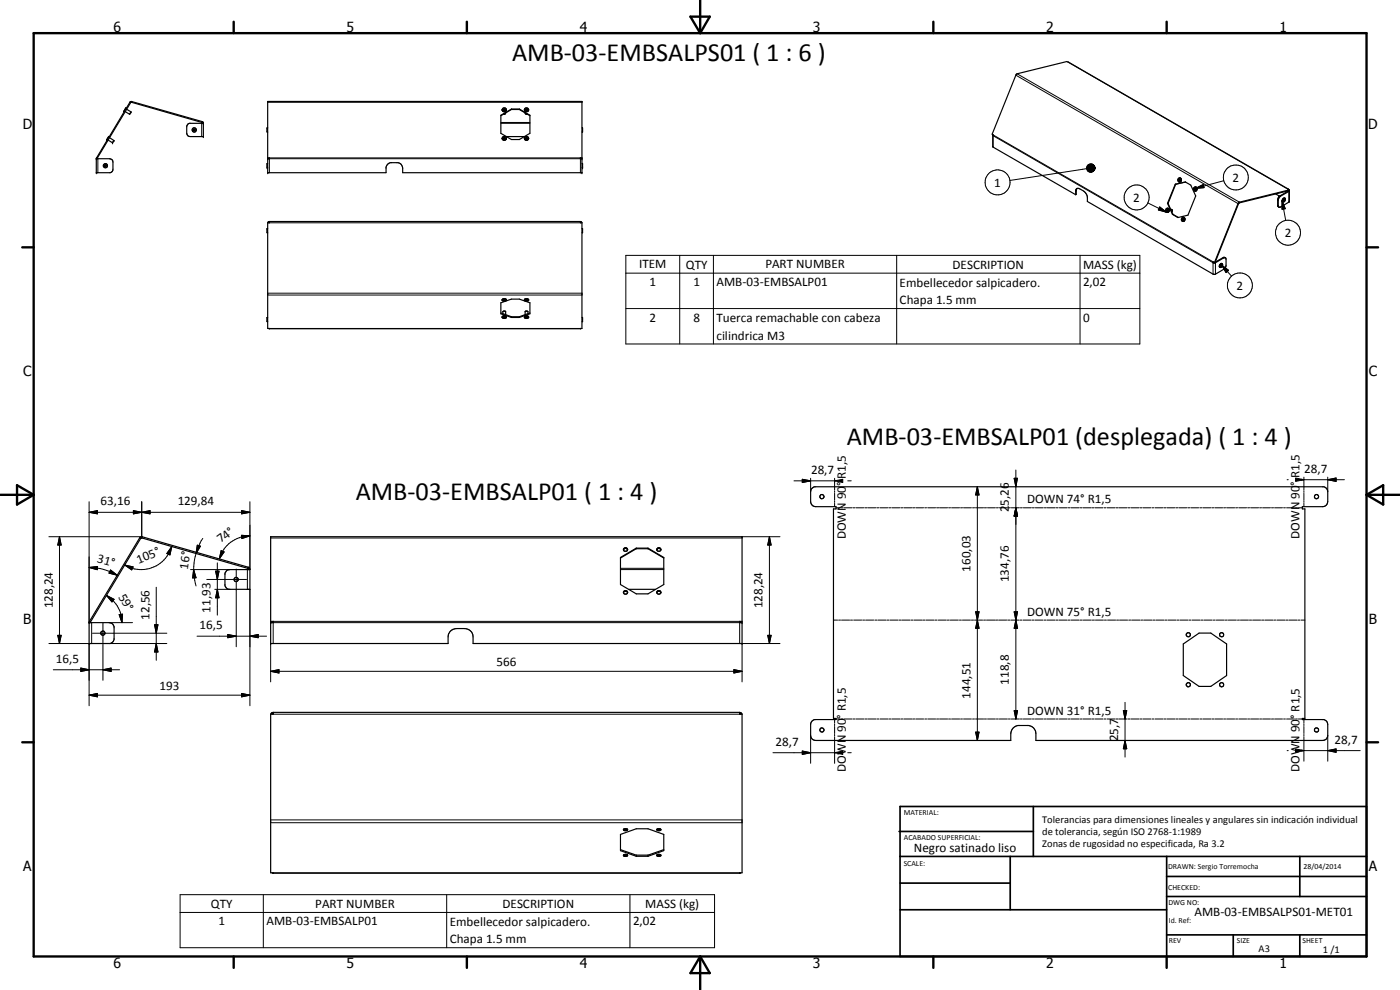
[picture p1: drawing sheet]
<svg xmlns="http://www.w3.org/2000/svg" width="420mm" height="297mm" viewBox="0 0 420 297" stroke-linecap="round" stroke-linejoin="round" font-family="sans-serif">
<g fill="none" stroke="#000" stroke-width=".3">
<path d="M320.6 18.7l65.9 38.1M39 30.7l.2 .1M39.6 30.5l-.1 .2M60.5 37v4M80.3 30.7h94.4M150.3 36.7h8.7M150.3 37h8.7M304.9 22.6l66.8 38.5M305.3 22.1l66.7 38.6-.1 .2M29.4 47.6v4.2M80.8 47.4h93.4M80.8 51.8v-4.2h93.4v4.2"/>
<path d="M298.1 44.2v-3.5l66 38.1v3.5M298.1 40.5l66 38.1M323 57.2l-.2 .1M326.1 50.3l2.5 .1-2.5 .1zM326.1 50.5l2.5-.1-2.4 .4zM326.1 50.4h2.5M326.1 50.6l-23 3.5M326.2 50l2.4 .4-2.5-.1zM326.2 50.8l2.4-.4-2.3 .7zM326.3 49.8l2.3 .6-2.4-.4zM326.3 51.1l2.3-.7-2.2 .9zM326.4 49.6l.3-.2 1.9 1z"/>
<path d="M326.4 49.6l2.2 .8-2.3-.6zM326.4 51.3l2.2-.9-1.9 1.1zM326.7 49.4l.2-.1 1.7 1.1zM326.7 51.5l1.9-1.1-1.7 1.2zM326.9 49.3l.2-.1 1.5 1.2zM326.9 51.6l1.7-1.2-1.5 1.2zM327.1 49.2h.3l1.2 1.2zM327.1 51.6l1.5-1.2-1.2 1.3zM327.4 49.2h.3l.9 1.2zM327.7 49.2l.9 1.2zM327.9 49.3l.7 1.1zM328.2 49.4l.4 1z"/>
<path d="M328.3 49.7l.3 .7zM328.5 49.9l.1 .5zM328.6 50.4l-1.2 1.3zM328.6 50.4l-.7 1.1-.2 .1zM328.6 50.4l-.7 1.1zM328.6 50.4l-.4 1zM328.6 50.4l-.3 .8zM328.6 50.4l-.1 .5zM328.6 50.4v.3zM358.8 56.5l2.3-1.1 .2 .9zM367.3 54.2l-8.5 2.3M383.4 60l.2 .1"/>
<path d="M384.2 58.8h.1M386.6 57.3l.2 .1v3.3M80.8 66.8h93.4M187.8 76.6h154.3v26.6h-154.3zM204 76.6v26.6M214.1 76.6v26.6M269.1 76.6v26.6M324.1 76.6v26.6M344.5 60.9l5.6 2.8M348.1 62.1l2 1.6-2.5-.7zM364.6 78.7l.2 3.6M366.7 79.6l2 1.5-.8 .7z"/>
<path d="M366.7 79.6l2.9 3.2M367.1 77.3l.1 .1M383.4 61.6l.2 .1M384.8 60.2l.9 2.4-.9 .2zM384.8 60.2l1.1 5.9M80.3 88h94.4M80.3 88.5h94.4M80.8 98.6h93.4M187.8 82h154.3M187.8 92.6h154.3M26.7 153.7l2.5-.5v1zM26.7 150.5v36.3"/>
<path d="M26.7 153.7h48.3M40 153.2l2.5 .5-2.5 .5zM42.5 153.7l2.5-.5v1zM42.5 150.5v10.5h-27.8M72.5 153.2l2.5 .5-2.5 .5zM75 150.5v20.4M238.3 144.3h12.2M240.8 143.8l2.5 .5-2.5 .5zM243.3 143.5v4M250.5 144.3l2.4-.5v1zM250.5 144.3h.1M250.5 143.5v3.5"/>
<path d="M250.5 147.3v.4M250.5 148v2M250.5 150.2v.5M250.5 151v1M250.9 152.4h1.2M252.4 152.4h.6M253.3 152.4h2.4M254.4 144.3h1.1M256 152.4h.6M256.9 152.4h2.3M259.5 152.4h.7M260.4 152.4h2.4"/>
<path d="M263.1 152.4h.6M264.1 152.4h2.3M266.7 152.4h.6M267.6 152.4h2.4M270.3 152.4h.6M271.2 152.4h2.4M273.9 152.4h.6M274.8 152.4h2.4M277.5 152.4h.6M278.4 152.4h2.4M281.1 152.4h.6M282 152.4h2.4"/>
<path d="M284.7 152.4h.6M285.6 152.4h2.4M288.3 152.4h.6M289.2 152.4h2.3M291.9 152.4h.6M292.8 152.4h2.4M293.3 146l.5 2.5h-1zM293.3 146v76.2M295.4 152.4h.7M296.4 152.4h2.3M299 152.4h.6M299.9 152.4h2.4"/>
<path d="M302.6 152.4h.6M303.5 152.4h2.4M304.4 143.5h.9l-.4 2.5zM304.9 152.4l.4 2.5h-.9zM304.9 152.4l.5 2.5h-1zM304.9 141v74.7M306.2 152.4h.6M307.1 152.4h2.4M309.8 152.4h.6M310.7 152.4h2.4M313.4 152.4h.6M314.3 152.4h2.4"/>
<path d="M317 152.4h.6M317.9 152.4h2.4M320.6 152.4h.6M321.5 152.4h2.4M324.2 152.4h.6M325.1 152.4h2.4M327.7 152.4h.7M328.7 152.4h2.3M331.4 152.4h.5M332.3 152.4h2.3M334.9 152.4h.7M335.8 152.4h2.4"/>
<path d="M338.5 152.4h.6M339.4 152.4h2.4M342.1 152.4h.6M343 152.4h2.4M345.7 152.4h.6M346.6 152.4h2.4M349.3 152.4h.6M350.2 152.4h2.4M352.9 152.4h.6M353.8 152.4h2.4M356.5 152.4h.6M357.4 152.4h2.3"/>
<path d="M360.1 152.4h.6M361 152.4h2.4M363.7 152.4h.6M364.6 152.4h2.3M367.2 152.4h.6M368.1 152.4h2.4M370.8 152.4h.6M371.8 152.4h2.3M374.4 152.4h.6M375.3 152.4h2.4M378 152.4h.6M378.9 152.4h2.4"/>
<path d="M381.6 152.4h.6M382.5 152.4h2.4M385.2 152.4h.6M386.1 152.4h2.4M386.3 143.9h.3M388.8 152.4h.6M388.8 143.4l2.5 .5-2.5 .5zM389.7 152.4h1.2M390.6 143.9h12.9M390.6 143.8l.7 .1-.7 .2M391.3 143.2v3.8M391.3 147.3v.4"/>
<path d="M391.3 148v2M391.3 150.2v.5M391.3 151v1M398.5 143.9l2.5-.5v1zM398.5 143.2v4.3M17.9 161l.5 2.5h-1.1zM17.9 161v32.1M26.7 170.3l2.6-.3-.1 .9zM26.7 170.3a16.5 16.5 0 0 1 8.5 2.3M32 178.6l2.2 1.2-.6 .8zM32 178.6a9.8 9.8 0 0 1 3.5 3.8 8.3 8.3 0 0 1 1.1 4.4M33.2 171l2 1.6-2.5-.6z"/>
<path d="M37.5 169.5l2.5 .6-.5 .9zM41.9 161.4l.3 .2M42.7 161.1l-.1 .3M46.9 176.2v21.9M51.6 164l-.6 2.5-.9-.4zM51.6 164a9.5 9.5 0 0 1-14.1 5.5M57.2 170.9h11.8M58.1 170.9l.7 2.5h-1zM58.1 170.9l.2 2.5 .5 2.4M58.8 166.1l-.4 1.9-.3 2.9M59.2 163.6l.9 .3-1.3 2.2zM60.9 161.5l-.9 1.5-1.2 3.1"/>
<path d="M62 173.9h12M64.5 176.8h4.5M64.7 171.4h1l-.5 2.5zM65.2 176.8l.5 2.6h-1zM65.2 168.9v15.7M66.4 165.2l.9 .4-1.5 2.1zM70.9 170.7v23.4M72.5 160.6l2.5 .2-2.4 .8zM74.2 170.9v5.9M75 160.8a9.8 9.8 0 0 0-7.8 4l-1.4 2.9M75 176.8v35M81.2 161.4h141.5"/>
<path d="M186.2 170.5h13M186.2 170.9h13M222.7 161h11.4M230.9 161l.5 2.5h-1zM230.9 161v32.1M17.3 190.6h1.1l-.5 2.5zM26.7 193.1v18.7M27.5 186.8v6.3h-12.8M27.8 190h22.3M30.9 186.9v17.2M32.8 186.8h7M32.8 193.1h17.3"/>
<path d="M35.8 184.4l1-.1-.2 2.5zM46.4 187.5h1l-.5 2.5zM46.9 193.1l.5 2.5h-1zM59.1 190.9h20.9M68.4 190.4l2.5 .5-2.5 .4zM75 190.9l2.5-.5v.9zM81.2 193.1v11.5M82 186.4h140M82 193.1v-6.3h140v6.3M230.4 190.6h1l-.5 2.5zM234.1 193.1h-11.4v11.5M250.1 186.1h1.3"/>
<path d="M251.7 186.1h.6M252.5 186.1h2.5M255.3 186.1h.6M256.2 186.1h2.4M258.9 186.1h.6M259.8 186.1h2.4M262.5 186.1h.6M263.4 186.1h2.4M266.1 186.1h.7M267.1 186.1h2.4M269.8 186.1h.6M270.7 186.1h2.4"/>
<path d="M273.4 186.1h.6M274.3 186.1h2.5M277 186.1h.7M277.9 186.1h2.5M280.7 186.1h.6M281.6 186.1h2.4M284.3 186.1h.6M285.2 186.1h2.4M287.9 186.1h.6M288.8 186.1h2.4M291.5 186.1h.7M292.5 186.1h2.4"/>
<path d="M292.8 183.6h1l-.5 2.5zM293.3 186.1l.5 2.4h-1zM295.2 186.1h.6M296.1 186.1h2.4M298.8 186.1h.6M299.7 186.1h2.4M302.4 186.1h.7M303.3 186.1h2.5M304.4 183.6h1l-.5 2.5zM304.9 186.1l.5 2.4h-1zM306.1 186.1h.6M307 186.1h2.4"/>
<path d="M309.7 186.1h.6M310.6 186.1h2.4M313.3 186.1h.6M314.2 186.1h2.4M316.9 186.1h.6M317.8 186.1h2.5M320.6 186.1h.6M321.5 186.1h2.4M324.2 186.1h.6M325.1 186.1h2.4M327.8 186.1h.7M328.7 186.1h2.5"/>
<path d="M331.5 186.1h.6M332.4 186.1h2.4M335.1 186.1h.6M336 186.1h2.4M338.7 186.1h.6M339.6 186.1h2.4M342.3 186.1h.6M343.2 186.1h2.5M346 186.1h.6M346.9 186.1h2.4M349.6 186.1h.6M350.5 186.1h2.4"/>
<path d="M353.2 186.1h.7M354.1 186.1h2.5M356.9 186.1h.6M357.8 186.1h2.4M360.5 186.1h.6M361.4 186.1h2.4M364.1 186.1h.6M365 186.1h2.4M367.7 186.1h.6M368.6 186.1h2.4M371.4 186.1h.6M372.3 186.1h2.4"/>
<path d="M375 186.1h.6M375.9 186.1h2.4M378.6 186.1h.7M379.5 186.1h2.5M382.3 186.1h.6M383.2 186.1h2.4M385.9 186.1h.6M386.8 186.1h2.4M389.5 186.1h.6M390.4 186.1h1.2M16 201h19.9M24.2 200.4l2.5 .6-2.5 .5z"/>
<path d="M26.7 208.6l2.5-.5v1zM26.7 208.6h48.3M30.9 201l2.4-.6v1.1zM72.5 208.1l2.5 .5-2.5 .5zM81.2 201.4l2.5-.5v1zM81.2 201.4h141.5M82 214.3h140M220.2 200.9l2.5 .5-2.5 .5zM250.5 215.9v1M250.5 217.2v.5M250.5 218v2.1M250.9 215.7h1.2"/>
<path d="M252.4 215.7h.6M253.3 215.7h2.4M256 215.7h.6M256.9 215.7h2.3M259.5 215.7h.7M260.4 215.7h2.4M263.1 215.7h.6M264.1 215.7h2.3M266.7 215.7h.6M267.6 215.7h2.4M270.3 215.7h.6M271.2 215.7h2.4"/>
<path d="M273.9 215.7h.6M274.8 215.7h2.4M277.5 215.7h.6M278.4 215.7h2.4M281.1 215.7h.6M282 215.7h2.4M284.7 215.7h.6M285.6 215.7h2.4M288.3 215.7h.6M289.2 215.7h2.3M291.9 215.7h.6M292.8 215.7h2.4"/>
<path d="M292.8 219.7h1l-.5 2.5zM295.4 215.7h.7M296.4 215.7h2.3M299 215.7h.6M299.9 215.7h2.4M302.6 215.7h.6M303.5 215.7h2.4M304.4 213.2h1l-.5 2.5zM306.2 215.7h.6M307.1 215.7h2.4M309.8 215.7h.6M310.7 215.7h2.4"/>
<path d="M313.4 215.7h.6M314.3 215.7h2.4M317 215.7h.6M317.9 215.7h2.4M320.6 215.7h.6M321.5 215.7h2.4M324.2 215.7h.6M325.1 215.7h2.4M327.7 215.7h.7M328.7 215.7h2.3M331.4 215.7h.5M332.3 215.7h2.3"/>
<path d="M334.9 215.7h.7M335.8 215.7h2.4M337.1 213.2h1l-.5 2.5zM337.6 210.7v16.5M338.5 215.7h.6M339.4 215.7h2.4M342.1 215.7h.6M343 215.7h2.4M345.7 215.7h.6M346.6 215.7h2.4M349.3 215.7h.6M350.2 215.7h2.4"/>
<path d="M352.9 215.7h.6M353.8 215.7h2.4M356.5 215.7h.6M357.4 215.7h2.3M360.1 215.7h.6M361 215.7h2.4M363.7 215.7h.6M364.6 215.7h2.3M367.2 215.7h.6M368.1 215.7h2.4M370.8 215.7h.6M371.8 215.7h2.3"/>
<path d="M374.4 215.7h.6M375.3 215.7h2.4M378 215.7h.6M378.9 215.7h2.4M381.6 215.7h.6M382.5 215.7h2.4M385.2 215.7h.6M386.1 215.7h2.4M388.8 215.7h.6M389.7 215.7h1.2M391.3 215.9v1M391.3 217.2v.5"/>
<path d="M391.3 218v2.1M232 225.8h18.5M240.8 225.3l2.5 .5-2.5 .6zM243.3 220.6v8.4M250.5 225.8l2.4-.5v1.1zM250.5 225.8h.1M250.5 220.3v.6M250.5 221.1v7.9M254.4 225.8h1.1M337.6 222.2l.5 2.5h-1zM386.3 225.2h.3M388.8 224.7l2.5 .5-2.5 .5z"/>
<path d="M390.6 225.2h17.6M390.6 225l.7 .2-.7 .1M391.3 220.3v.6M391.3 221.1v7.3M398.5 225.2l2.5-.5v1zM398.5 220.6v7.8M81.2 246h141.5M81.2 246.8h141.5M54 268.4h160.4v16h-160.4zM54 273.8h160.4M79 268.4v16M82 261.9h140"/>
<path d="M134.1 268.4v16M189 268.4v16"/>
<circle cx="299.4" cy="54.7" r="3.8"/>
<circle cx="341.1" cy="59.3" r="3.7"/>
<circle cx="370.9" cy="53.3" r="3.7"/>
<circle cx="386.5" cy="69.8" r="3.7"/>
<circle cx="372.1" cy="85.6" r="3.7"/>
</g>
<g fill="none" stroke="#000" stroke-width=".35">
<path d="M37.1 33.4h.1M37.1 33.4l.2 .1M37.6 33.5l1.3 .7M37.9 32.5l-.2-.1-.5 1M38 32.8l1.3 .8-.4 .6M38.9 34.2h.1M60.6 36.7l.1 .1M60.6 36.7l-21.3-6-10.1 16.8M60.7 36.5l.3 .3v4.2h-3.9a1 1 0 0 1-1.1-1v-2l.4-.8 .4-.2h4.2M60.7 36.5l-.1 .2M60.7 36.5l-21.5-6-10.2 16.9M60.7 36.8l.1 .1"/>
<path d="M60.8 36.9v.1M80.3 38.4h-.1v1.2h.1M150.7 33a.65 .65 0 0 0 .6 .5 .65 .65 0 0 0 .7-.5M150.7 33l.2-.4 .3-.2 .6 .2 .2 .4M150.7 33a.65 .65 0 0 0 .7 .5 .65 .65 0 0 0 .6-.5M151.8 33.9l-.1 .3h-.5M153.5 32.7l-3.2 1.9v5.4l3.2 1.9h2.4l3.1-1.9v-5.4l-3.1-1.9M153.5 32.7h2.4M153.5 32.7v.2M153.5 32.9h2.4M153.5 32.9l-3.2 1.8M155.9 32.7v.2"/>
<path d="M155.9 32.9l3.1 1.8M157.4 33l.1 .2M157.6 33.9l.1 .3h.5M158.6 33l-.3 .4-.7-.1M158.7 32.9a.64 .64 0 0 1-.6 .6 .64 .64 0 0 1-.7-.5M158.7 32.9l-.3-.4-.6-.1-.3 .2-.1 .4M158.7 32.9v.1M174.7 38.4h.1v1.2h-.1M29 47.4l-.1 4.4h4.2l.6-.4 .2-.6v-2.2l-.4-.8-.6-.2h-4M29 47.4l.2 .1M29.2 47.5v.1M32.8 41h-.2l-.6 1 .1 .1"/>
<path d="M32.9 41.3l1.3 .9-.4 .6-1.3-.8M80.3 47.4h.5v.2h-.5v4.2h35.6v-1.9l.8-.9 .5-.2h2.3l1 .6a3.4 3.4 0 0 1 .4 2.4h53.8v-4.2h-.5v-.2h.5M80.3 49.1h-.1v1.2h.1M80.8 47.5h-.5v-17.1h94.4v17.1h-.5M150.7 41.5a.66 .66 0 0 0 .6 .5 .66 .66 0 0 0 .7-.4 .62 .62 0 0 0-.6-.7 .62 .62 0 0 0-.7 .7M152 41.6a.65 .65 0 0 1-.6 .5 .65 .65 0 0 1-.7-.4M152 41h5.3M157.4 41.6a.65 .65 0 0 0 .6 .5 .65 .65 0 0 0 .6-.4M158.7 41.5a.66 .66 0 0 1-.6 .5 .66 .66 0 0 1-.7-.4 .62 .62 0 0 1 .6-.7 .62 .62 0 0 1 .6 .7M174.7 49.1h.1v1.2h-.1M297.9 40.6l.2 .1-.3-.4 7.2-18 15.2-3.8 66.5 38.3M298 40.4l.1 3.8 24.7 14.2"/>
<path d="M323 56.8l-.2 1.6M323 56.8v1.5l-.2 .1M323.1 56.6h.9l1.8 1.3 .5 1v1.6l37.8 21.8h.7l2.9-1.9 .2-.6v-2.2l-.3-.3M323.2 56.6l-.2 .2M323.2 56.5v.1M352.7 55.3l-2.3 5.7M352.7 55.3h.1M352.8 55.3l-2.2 5.7M353.9 53.8l.2 .1v.3l-.3-.2zM354.1 53.4a.64 .64 0 0 1 .5 .6 .64 .64 0 0 1-.5 .6M354.1 53.4a.65 .65 0 0 0-.6 .5 .65 .65 0 0 0 .3 .7h.3M354.2 53.4l.3 .6-.4 .6"/>
<path d="M355.8 54.6l1.6 .9 1.4 3.3-2.3 5.8-3 .7-1.6-1M355.8 54.6l-3.1 .7M355.8 54.6l-3 .7M358.6 56.5l.3 .2-.1 .2-.3-.1zM358.8 56.1a.64 .64 0 0 1 .5 .5 .64 .64 0 0 1-.3 .7M358.8 56.1a.65 .65 0 0 0-.6 .5 .65 .65 0 0 0 .4 .7M358.8 56.1a.67 .67 0 0 1 .2 1.1M359 57.3h-.4M359 57.2l-.4 .1M382.9 58.2l1.1 .6M383.7 59.2l-.3 .8v1.8l.4 .3M383.8 59l-.1 .2"/>
<path d="M383.9 59l-.2 .2M384 58.8l-.1 .2M384 58.9l-.2 .1M385.6 59.5a.71 .71 0 0 0-.6 .3 .71 .71 0 0 0-.1 .7M385.6 59.5l-.5 .3-.2 .7M385.6 59.5a.72 .72 0 0 1-.5 1.1M386.7 56.8l.2 .2M386.7 56.8l.1 .1M386.7 57.2l-2.7 1.6M386.9 57.1v3.5l-3 1.6-.3-.5v-1.6l.3-.8 3.1-2M386.9 57v.2l-15.1 3.7-7.2 17.9h-.1M386.9 57l-15.1 3.7-7.3 18.1"/>
<path d="M80.3 66.8v31.8h.5M80.3 68.6h-.1v1.2h.1M80.8 66.5v.3h-.5M80.8 66.5l-.5 .3M80.8 66.7l-.2 .1M80.8 66.5h93.4M174.2 66.5v.3h.5M174.2 66.5l.5 .3M174.2 66.7l.2 .1M174.7 66.8v31.8h-.5M174.7 68.6h.1v1.2h-.1M350.2 62.9a.23 .23 0 0 1 .3 .2 .23 .23 0 0 1-.3 .2z"/>
<path d="M350.3 63.7h.2M350.4 61h.2M350.4 61l1.5 3.3M350.4 62.5a.6 .6 0 0 1 .5 .8 .6 .6 0 0 1-1 .2l-.1-.3a.5 .5 0 0 1 .3-.7 .5 .5 0 0 1 .7 .3l-.2 .8M350.6 61l1.4 3.3M351.3 62.8l.5 .1-.1 .7M351.9 64.3h.1M352 64.3l1.6 .9M354.9 65.7l.1-.1a.24 .24 0 0 1 .2 .2 .24 .24 0 0 1-.2 .2zM355 66.4h.2M355.1 65.2a.67 .67 0 0 1 .4 .6 .67 .67 0 0 1-.3 .6M364.3 78.7l.1 .1"/>
<path d="M364.3 78.7l-.2 .1M364.3 78.7h.1M364.5 78.8l-.4-.2v.2M366.3 79.3a.34 .34 0 0 1 .5-.1 .34 .34 0 0 1 0 .5 .43 .43 0 0 1-.4 .6 .43 .43 0 0 1-.3-.7zM366.3 79.6h.4l-.3 .3zM366.8 79.2a.63 .63 0 0 0-.7 .2 .63 .63 0 0 0 .1 .8M367.6 77.3l-.4-.1-2.5 1.5M367.6 77.3l-2.8 1.5h-.7M367.6 77.3h.1M384.9 60.5l.1 .1M384.9 60.5l.2 .1M80.3 95.2h-.1v1.3h.1"/>
<path d="M80.6 98.6h.2M80.8 98.6h93.4M150.3 93.9l3.2 1.1M150.9 94.1l.1-.7h.7l.1 1M151.1 95.2h.5l-.3 .2zM151.2 90l.4 .1-.4 .1zM151.2 90.2h.1M151.6 95.2l-.1 .1M152 89.9a.7 .7 0 0 1-.6 .5 .7 .7 0 0 1-.7-.4 .88 .88 0 0 1 1.2 0M152 95.2a.65 .65 0 0 0-.7-.3 .65 .65 0 0 0-.5 .5l.6 .1 .6-.2a.64 .64 0 0 0-.7-.6 .64 .64 0 0 0-.6 .5M152 90a.67 .67 0 0 0-.7-.4 .67 .67 0 0 0-.6 .5M153.5 95.2l-3.2-1.1v-3.3l3.2-1.1h2.4l3.1 1.1v3.3l-3.1 1.1"/>
<path d="M153.5 95v.2M153.5 95.2h2.4M153.5 95h2.4M155.9 95v.2M157.4 90a.67 .67 0 0 1 1.2 .2 .66 .66 0 0 1-.7 .2 .66 .66 0 0 1-.5-.6 .74 .74 0 0 1 1.3 .3M157.4 95.2a.65 .65 0 0 1 .6-.3 .65 .65 0 0 1 .6 .5 .66 .66 0 0 1-.7 .2 .66 .66 0 0 1-.5-.6 .69 .69 0 0 1 .7-.3 .69 .69 0 0 1 .6 .5M157.8 90l.5 .1zM157.8 95.2h.5l-.3 .2zM157.8 95.2v.1M158.1 90.2h.1M158.4 94.1l-.1-.7h-.6l-.1 1M159 93.9l-3.1 1.1"/>
<path d="M174.4 98.6h-.2M174.7 95.2h.1v1.3h-.1M243.7 146.5l.8-.5h152.8l.7 .5 .4 .7 .1 3.3a1.52 1.52 0 0 1-1.6 1.5h-6v.7h.7v62.9h-.7v.3l6.6 .1 .5 .3 .4 .8 .1 3.5a1.45 1.45 0 0 1-1.6 1.6h-86a3.8 3.8 0 0 0-.4-3.4l-.8-.7-1-.4h-3.2a2.58 2.58 0 0 0-2.2 2.4v2.1h-58.5a1.52 1.52 0 0 1-1.5-1.6v-3.5l.2-.6 .7-.5 6.7-.1v-.3h-.8v-62.9h.8v-.7h-6.1l-.8-.2-.5-.5-.2-.8v-3zM67.9 171.3l1.1-.4h6v5.9h-6.3l-.6-.2-.6-1v-3.5zM74.3 170.5l.3 .4M74.3 170.5l-31.8-9.1-.3 .2-15 25M74.5 170.2l-.2 .3M74.5 170.2l.3 .1 .2 .6M74.5 170.2l-32.1-9.1-.5 .3-15 25M187.1 177.8a.66 .66 0 0 1 .6-.4 .66 .66 0 0 1 .6 .4M187.1 165a.65 .65 0 0 1 .6-.5 .65 .65 0 0 1 .6 .5M188.8 176.8h7.9"/>
<path d="M191 164.5l-4.8 2.8v8.1l4.8 2.8h3.5l4.7-2.8v-8.1l-4.7-2.8M191 164.5h3.5M191 164.5v.1M191 164.6h3.5M191 164.6l-4.8 2.8M194.5 164.5v.1M194.5 164.6l4.7 2.8M197.1 165l.5-.5 .4 .1 .3 .4M197.2 177.7a.66 .66 0 0 1 1.1 .1M26.9 186.4l-.2 6.7h6.4l.7-.4 .4-.8v-3.9l-.4-.8-1-.4h-6.1M26.9 186.4l.3 .2M27.2 186.6l-.1 .2"/>
<path d="M81.2 186.4h.8v.4h-.8v6.3h53.3a4 4 0 0 1 .4-3.4l.7-.7 1-.4h2.9a2.52 2.52 0 0 1 2.5 2.5v2h80.7v-6.3h-.7v-.4h.7M82 186.6h-.8v-25.6h141.5v25.6h-.7M355.1 193.2l4.8-3.3h3.5l4.7 3.3v9.5l-4.7 3.3h-3.5l-4.8-3.3zM81.2 214.3v47.6l.8 .1M82 213.7v.6h-.8M82 214.1l-.3 .2M82 213.7l-.6 .3-.1 .3M82 213.7h140M222 213.7v.6h.7M222 213.7l.7 .6M222 214.1l.3 .2M222.7 214.3v47.6l-.7 .1"/>
<path d="M186.2 254.9l4.8 1.7M187.2 248.8h-.1a.62 .62 0 0 0 .6 .5 .62 .62 0 0 0 .6-.5M187.2 256.5l-.1 .2a.78 .78 0 0 0 1.3 0l-.1-.2M187.2 248.8l.5-.2 .6 .2M187.2 256.5l.5 .2 .6-.2M187.2 256.5l.5-.2 .6 .2M187.2 248.8h1.1M191 256.9l-4.8-1.7v-4.8l4.8-1.7h3.5l4.7 1.7v4.8l-4.7 1.7M191 256.6v.3M191 256.9h3.5M191 256.6h3.5M194.5 256.6v.3"/>
<path d="M197.2 248.8a.56 .56 0 0 0 .5 .5 .56 .56 0 0 0 .6-.5M197.2 248.8l.4-.2 .7 .2M197.2 256.5l.4 .2 .7-.2M197.2 256.5l-.1 .2a.8 .8 0 0 0 1.3 0l-.1-.2M197.2 256.5l.4-.2 .7 .2M197.2 248.8h1.1M199.2 254.9l-4.7 1.7M81.6 261.9l.4 .1M82 262h140M222.4 261.9l-.4 .1"/>
<circle cx="58.3" cy="39" r=".64"/>
<circle cx="58.3" cy="39" r=".27"/>
<circle cx="151.3" cy="32.9" r=".24"/>
<circle cx="158" cy="32.9" r=".24"/>
<circle cx="31.6" cy="49.7" r=".61"/>
<circle cx="31.7" cy="49.7" r=".26"/>
<circle cx="151.4" cy="41.5" r=".24"/>
<circle cx="158" cy="41.5" r=".24"/>
<circle cx="355.1" cy="65.8" r=".58"/>
<circle cx="385.3" cy="60.1" r=".21"/>
<circle cx="246.7" cy="149" r=".61"/>
<circle cx="395.1" cy="149" r=".64"/>
<circle cx="70.9" cy="173.9" r=".63"/>
<circle cx="187.7" cy="164.9" r=".59"/>
<circle cx="187.7" cy="177.8" r=".61"/>
<circle cx="197.7" cy="177.7" r=".58"/>
<circle cx="197.8" cy="164.9" r=".57"/>
<circle cx="30.9" cy="190" r=".63"/>
<circle cx="356.6" cy="190.4" r=".61"/>
<circle cx="366.6" cy="190.4" r=".62"/>
<circle cx="246.7" cy="219" r=".62"/>
<circle cx="356.6" cy="205.4" r=".63"/>
<circle cx="366.6" cy="205.4" r=".64"/>
<circle cx="395.1" cy="219" r=".62"/>
</g>
<g fill="#000">
<circle cx="37.7" cy="32.4" r=".18"/>
<circle cx="39.3" cy="33.6" r=".18"/>
<circle cx="61" cy="37" r=".18"/>
<circle cx="28.9" cy="47.6" r=".18"/>
<circle cx="28.9" cy="51.8" r=".18"/>
<circle cx="33.8" cy="42.8" r=".18"/>
<circle cx="34.2" cy="42.2" r=".18"/>
<circle cx="61" cy="41" r=".18"/>
<circle cx="80.2" cy="50.3" r=".18"/>
<circle cx="80.3" cy="47.6" r=".18"/>
<circle cx="80.3" cy="51.8" r=".18"/>
<circle cx="174.7" cy="47.6" r=".18"/>
<circle cx="174.7" cy="51.8" r=".18"/>
<circle cx="174.8" cy="50.3" r=".18"/>
<circle cx="26.7" cy="186.8" r=".18"/>
<circle cx="26.7" cy="193.1" r=".18"/>
<circle cx="81.2" cy="193.1" r=".18"/>
<circle cx="81.2" cy="186.8" r=".18"/>
<circle cx="222.7" cy="186.8" r=".18"/>
<circle cx="222.7" cy="193.1" r=".18"/>
</g>
<g fill="none" stroke="#000" stroke-width=".71">
<path d="M10.1 9.9h400v277.1h-400zM70.1 6.5v3.4M140.1 6.5v3.4M207.2 5h5.8l-2.9 4.9zM210.1 0v9.9M280.1 6.5v3.4M350.1 6.5v3.4M6.7 74.2h3.4M410.1 74.2h3.5M.1 148.5h10M5.1 145.6l5 2.9-5 2.9zM410.1 148.5h10"/>
<path d="M410.1 148.5l5-2.9v5.8zM6.7 222.7h3.4M410.1 222.7h3.5M70.1 287v3.4M140.1 287v3.4M210.1 287v10M210.1 287l2.9 5h-5.8zM280.1 287v3.4M350.1 287v3.4"/>
</g>
<g fill="none" stroke="#000" stroke-width=".51">
<path d="M269.8 249.5h40.3M270.1 242h140v45h-140zM270.1 257h140M303.2 257v16M310.1 242v15M350.1 257v30M390.1 257v12M270.1 265h33.1M270.1 273h80M350.1 269h60M350.1 263h60M350.1 280.5h60"/>
<path d="M370.1 280.5v6.5M390.1 280.5v6.5"/>
</g>
<g fill="#000">
<path d="M328.5 49.9l.1 .5zM328.3 49.7l.3 .7zM328.2 49.4l.4 1zM327.9 49.3l.7 1.1zM327.7 49.2l.9 1.2zM327.4 49.2h.3l.9 1.2zM327.1 49.2h.3l1.2 1.2zM326.9 49.3l.2-.1 1.5 1.2zM326.7 49.4l.2-.1 1.7 1.1zM326.4 49.6l.3-.2 1.9 1zM326.4 49.6l2.2 .8-2.3-.6zM326.3 49.8l2.3 .6-2.4-.4z"/>
<path d="M326.2 50.8l2.4-.4-2.3 .7zM326.3 51.1l2.3-.7-2.2 .9zM326.4 51.3l2.2-.9-1.9 1.1zM326.7 51.5l1.9-1.1-1.7 1.2zM326.9 51.6l1.7-1.2-1.5 1.2zM327.1 51.6l1.5-1.2-1.2 1.3zM328.6 50.4l-1.2 1.3zM328.6 50.4l-.7 1.1-.2 .1zM328.6 50.4l-.7 1.1zM328.6 50.4l-.4 1zM328.6 50.4l-.3 .8zM328.6 50.4l-.1 .5z"/>
<path d="M328.6 50.4v.3zM358.8 56.5l2.3-1.1 .2 .9zM348.1 62.1l2 1.6-2.5-.7zM384.8 60.2l.9 2.4-.9 .2zM366.7 79.6l2 1.5-.8 .7zM26.7 153.7l2.5-.5v1zM40 153.2l2.5 .5-2.5 .5zM42.5 153.7l2.5-.5v1zM72.5 153.2l2.5 .5-2.5 .5zM240.8 143.8l2.5 .5-2.5 .5zM250.5 144.3l2.4-.5v1zM293.3 146l.5 2.5h-1z"/>
<path d="M304.4 143.5h.9l-.4 2.5zM304.9 152.4l.4 2.5h-.9zM304.9 152.4l.5 2.5h-1zM388.8 143.4l2.5 .5-2.5 .5zM398.5 143.9l2.5-.5v1zM17.9 161l.5 2.5h-1.1zM26.7 170.3l2.6-.3-.1 .9zM33.2 171l2 1.6-2.5-.6zM32 178.6l2.2 1.2-.6 .8zM37.5 169.5l2.5 .6-.5 .9zM51.6 164l-.6 2.5-.9-.4zM58.1 170.9l.7 2.5h-1z"/>
<path d="M59.2 163.6l.9 .3-1.3 2.2zM64.7 171.4h1l-.5 2.5zM65.2 176.8l.5 2.6h-1zM66.4 165.2l.9 .4-1.5 2.1zM72.5 160.6l2.5 .2-2.4 .8zM230.9 161l.5 2.5h-1zM17.3 190.6h1.1l-.5 2.5zM35.8 184.4l1-.1-.2 2.5zM46.4 187.5h1l-.5 2.5zM46.9 193.1l.5 2.5h-1zM68.4 190.4l2.5 .5-2.5 .4zM75 190.9l2.5-.5v.9z"/>
<path d="M230.4 190.6h1l-.5 2.5zM292.8 183.6h1l-.5 2.5zM293.3 186.1l.5 2.4h-1zM304.4 183.6h1l-.5 2.5zM304.9 186.1l.5 2.4h-1zM24.2 200.4l2.5 .6-2.5 .5zM26.7 208.6l2.5-.5v1zM30.9 201l2.4-.6v1.1zM72.5 208.1l2.5 .5-2.5 .5zM81.2 201.4l2.5-.5v1zM220.2 200.9l2.5 .5-2.5 .5zM292.8 219.7h1l-.5 2.5z"/>
<path d="M304.4 213.2h1l-.5 2.5zM337.1 213.2h1l-.5 2.5zM240.8 225.3l2.5 .5-2.5 .6zM250.5 225.8l2.4-.5v1.1zM337.6 222.2l.5 2.5h-1zM388.8 224.7l2.5 .5-2.5 .5zM398.5 225.2l2.5-.5v1z"/>
</g>
<path d="M326.1 50.2h2.5" fill="none" stroke="#000" stroke-width=".38"/>
<path d="M326.1 50.6h2.5" fill="none" stroke="#000" stroke-width=".42"/>
<g font-size="7.9">
<text x="153.7" y="18.4">AMB-03-EMBSALPS01 ( 1 : 6 )</text>
<text x="254.1" y="133.6">AMB-03-EMBSALP01 (desplegada) ( 1 : 4 )</text>
<text x="106.8" y="150">AMB-03-EMBSALP01 ( 1 : 4 )</text>
</g>
<g font-size="4.2">
<text x="34" y="9.6">6</text>
<text x="104" y="9.6">5</text>
<text x="174" y="9.6">4</text>
<text x="244" y="9.6">3</text>
<text x="314" y="9.6">2</text>
<text x="384" y="9.6">1</text>
<text x="6.8" y="38.7">D</text>
<text x="410.6" y="38.7">D</text>
<text x="7" y="112.9">C</text>
<text x="410.8" y="112.9">C</text>
<text x="7" y="187.1">B</text>
<text x="410.8" y="187.1">B</text>
<text x="7" y="261.4">A</text>
<text x="410.8" y="261.4">A</text>
<text x="34" y="290.4">6</text>
<text x="104" y="290.4">5</text>
<text x="174" y="290.4">4</text>
<text x="244" y="290.4">3</text>
<text x="314" y="290.4">2</text>
<text x="384" y="290.4">1</text>
</g>
<g font-size="3.9">
<text x="298.4" y="56">1</text>
<text x="369.9" y="54.5">2</text>
<text x="340.1" y="60.5">2</text>
<text x="385.6" y="71.1">2</text>
<text x="191.8" y="80.6">ITEM</text>
<text x="205.9" y="80.6">QTY</text>
<text x="229.7" y="80.6">PART NUMBER</text>
<text x="285.9" y="80.6">DESCRIPTION</text>
<text x="325" y="80.7">MASS (kg)</text>
<text x="194.9" y="85.9">1</text>
<text x="208.1" y="85.9">1</text>
<text x="215" y="85.9">AMB-03-EMBSALP01</text>
<text x="270" y="86">Embellecedor salpicadero.</text>
<text x="325" y="85.9">2,02</text>
<text x="371.1" y="86.9">2</text>
<text x="270" y="91.3">Chapa 1.5 mm</text>
<text x="194.9" y="96.5">2</text>
<text x="208.1" y="96.5">8</text>
<text x="215" y="96.6">Tuerca remachable con cabeza</text>
<text x="215" y="101.9">cilindrica M3</text>
<text x="325" y="96.5">0</text>
<text x="243.4" y="142.2">28,7</text>
<text x="391.4" y="141.9">28,7</text>
<text x="253.8" y="145.9" transform="rotate(-90 253.8 145.9)">° R1,5</text>
<text x="390" y="145.8" transform="rotate(-90 390 145.8)">° R1,5</text>
<text x="30.2" y="151.6">63,16</text>
<text x="53.3" y="151.6">129,84</text>
<text x="302.8" y="153.7" transform="rotate(-90 302.8 153.7)">25,26</text>
<text x="308.2" y="151">DOWN 74° R1,5</text>
<text x="253.8" y="161.8" transform="rotate(-90 253.8 161.8)">DOWN 90</text>
<text x="390" y="161.7" transform="rotate(-90 390 161.7)">DOWN 90</text>
<text x="66.2" y="163.1" transform="rotate(-37 66.2 163.1)">74°</text>
<text x="29" y="168.7" transform="rotate(15 29 168.7)">31°</text>
<text x="41.5" y="169.1" transform="rotate(-21 41.5 169.1)">105°</text>
<text x="56.4" y="170.9" transform="rotate(-82 56.4 170.9)">16°</text>
<text x="291.2" y="171.5" transform="rotate(-90 291.2 171.5)">160,03</text>
<text x="35.4" y="179.1" transform="rotate(60 35.4 179.1)">59°</text>
<text x="302.8" y="174.7" transform="rotate(-90 302.8 174.7)">134,76</text>
<text x="15.8" y="182.5" transform="rotate(-90 15.8 182.5)">128,24</text>
<text x="44.9" y="185.9" transform="rotate(-90 44.9 185.9)">12,56</text>
<text x="63.2" y="183.8" transform="rotate(-90 63.2 183.8)">11,93</text>
<text x="228.8" y="182.5" transform="rotate(-90 228.8 182.5)">128,24</text>
<text x="308.2" y="184.7">DOWN 75° R1,5</text>
<text x="59.9" y="188.8">16,5</text>
<text x="16.8" y="198.9">16,5</text>
<text x="149" y="199.9">566</text>
<text x="47.9" y="207">193</text>
<text x="291.2" y="209.6" transform="rotate(-90 291.2 209.6)">144,51</text>
<text x="302.8" y="205.4" transform="rotate(-90 302.8 205.4)">118,8</text>
<text x="253.8" y="215.6" transform="rotate(-90 253.8 215.6)">° R1,5</text>
<text x="308.2" y="214.4">DOWN 31° R1,5</text>
<text x="232.8" y="223.8">28,7</text>
<text x="335.6" y="222.4" transform="rotate(-90 335.6 222.4)">25,7</text>
<text x="400.5" y="223.1">28,7</text>
<text x="253.8" y="231.6" transform="rotate(-90 253.8 231.6)">DOWN 90</text>
<text x="390" y="231.7" transform="rotate(-90 390 231.7)">DOWN 90° R1,5</text>
<text x="274.3" y="255.8">Negro satinado liso</text>
<text x="63.3" y="272.3">QTY</text>
<text x="94.6" y="272.3">PART NUMBER</text>
<text x="150.8" y="272.3">DESCRIPTION</text>
<text x="193.7" y="272.5">MASS (kg)</text>
<text x="358.5" y="275">AMB-03-EMBSALPS01-MET01</text>
<text x="65.6" y="277.7">1</text>
<text x="80" y="277.7">AMB-03-EMBSALP01</text>
<text x="135" y="277.7">Embellecedor salpicadero.</text>
<text x="190" y="277.7">2,02</text>
<text x="135" y="283.1">Chapa 1.5 mm</text>
</g>
<g font-size="3.1">
<text x="312.7" y="246.8">Tolerancias para dimensiones lineales y angulares sin indicación individual</text>
<text x="312.7" y="250.4">de tolerancia, según ISO 2768-1:1989</text>
<text x="312.7" y="254">Zonas de rugosidad no especificada, Ra 3.2</text>
<text x="377.7" y="285.6">A3</text>
<text x="397" y="285.9">1 /1</text>
</g>
<g font-size="2.4">
<text x="271.2" y="244.4">MATERIAL:</text>
<text x="271.3" y="252">ACABADO SUPERFICIAL:</text>
<text x="271.2" y="259.7">SCALE:</text>
<text x="350.6" y="260.8">DRAWN: Sergio Torremocha</text>
<text x="391.2" y="260.6">28/04/2014</text>
<text x="350.6" y="267">CHECKED:</text>
<text x="350.6" y="271.4">DWG NO:</text>
<text x="350.8" y="276.9">Id. Ref:</text>
<text x="350.8" y="282.8">REV</text>
<text x="371.2" y="282.9">SIZE</text>
<text x="390.9" y="282.9">SHEET</text>
</g>
</svg>
